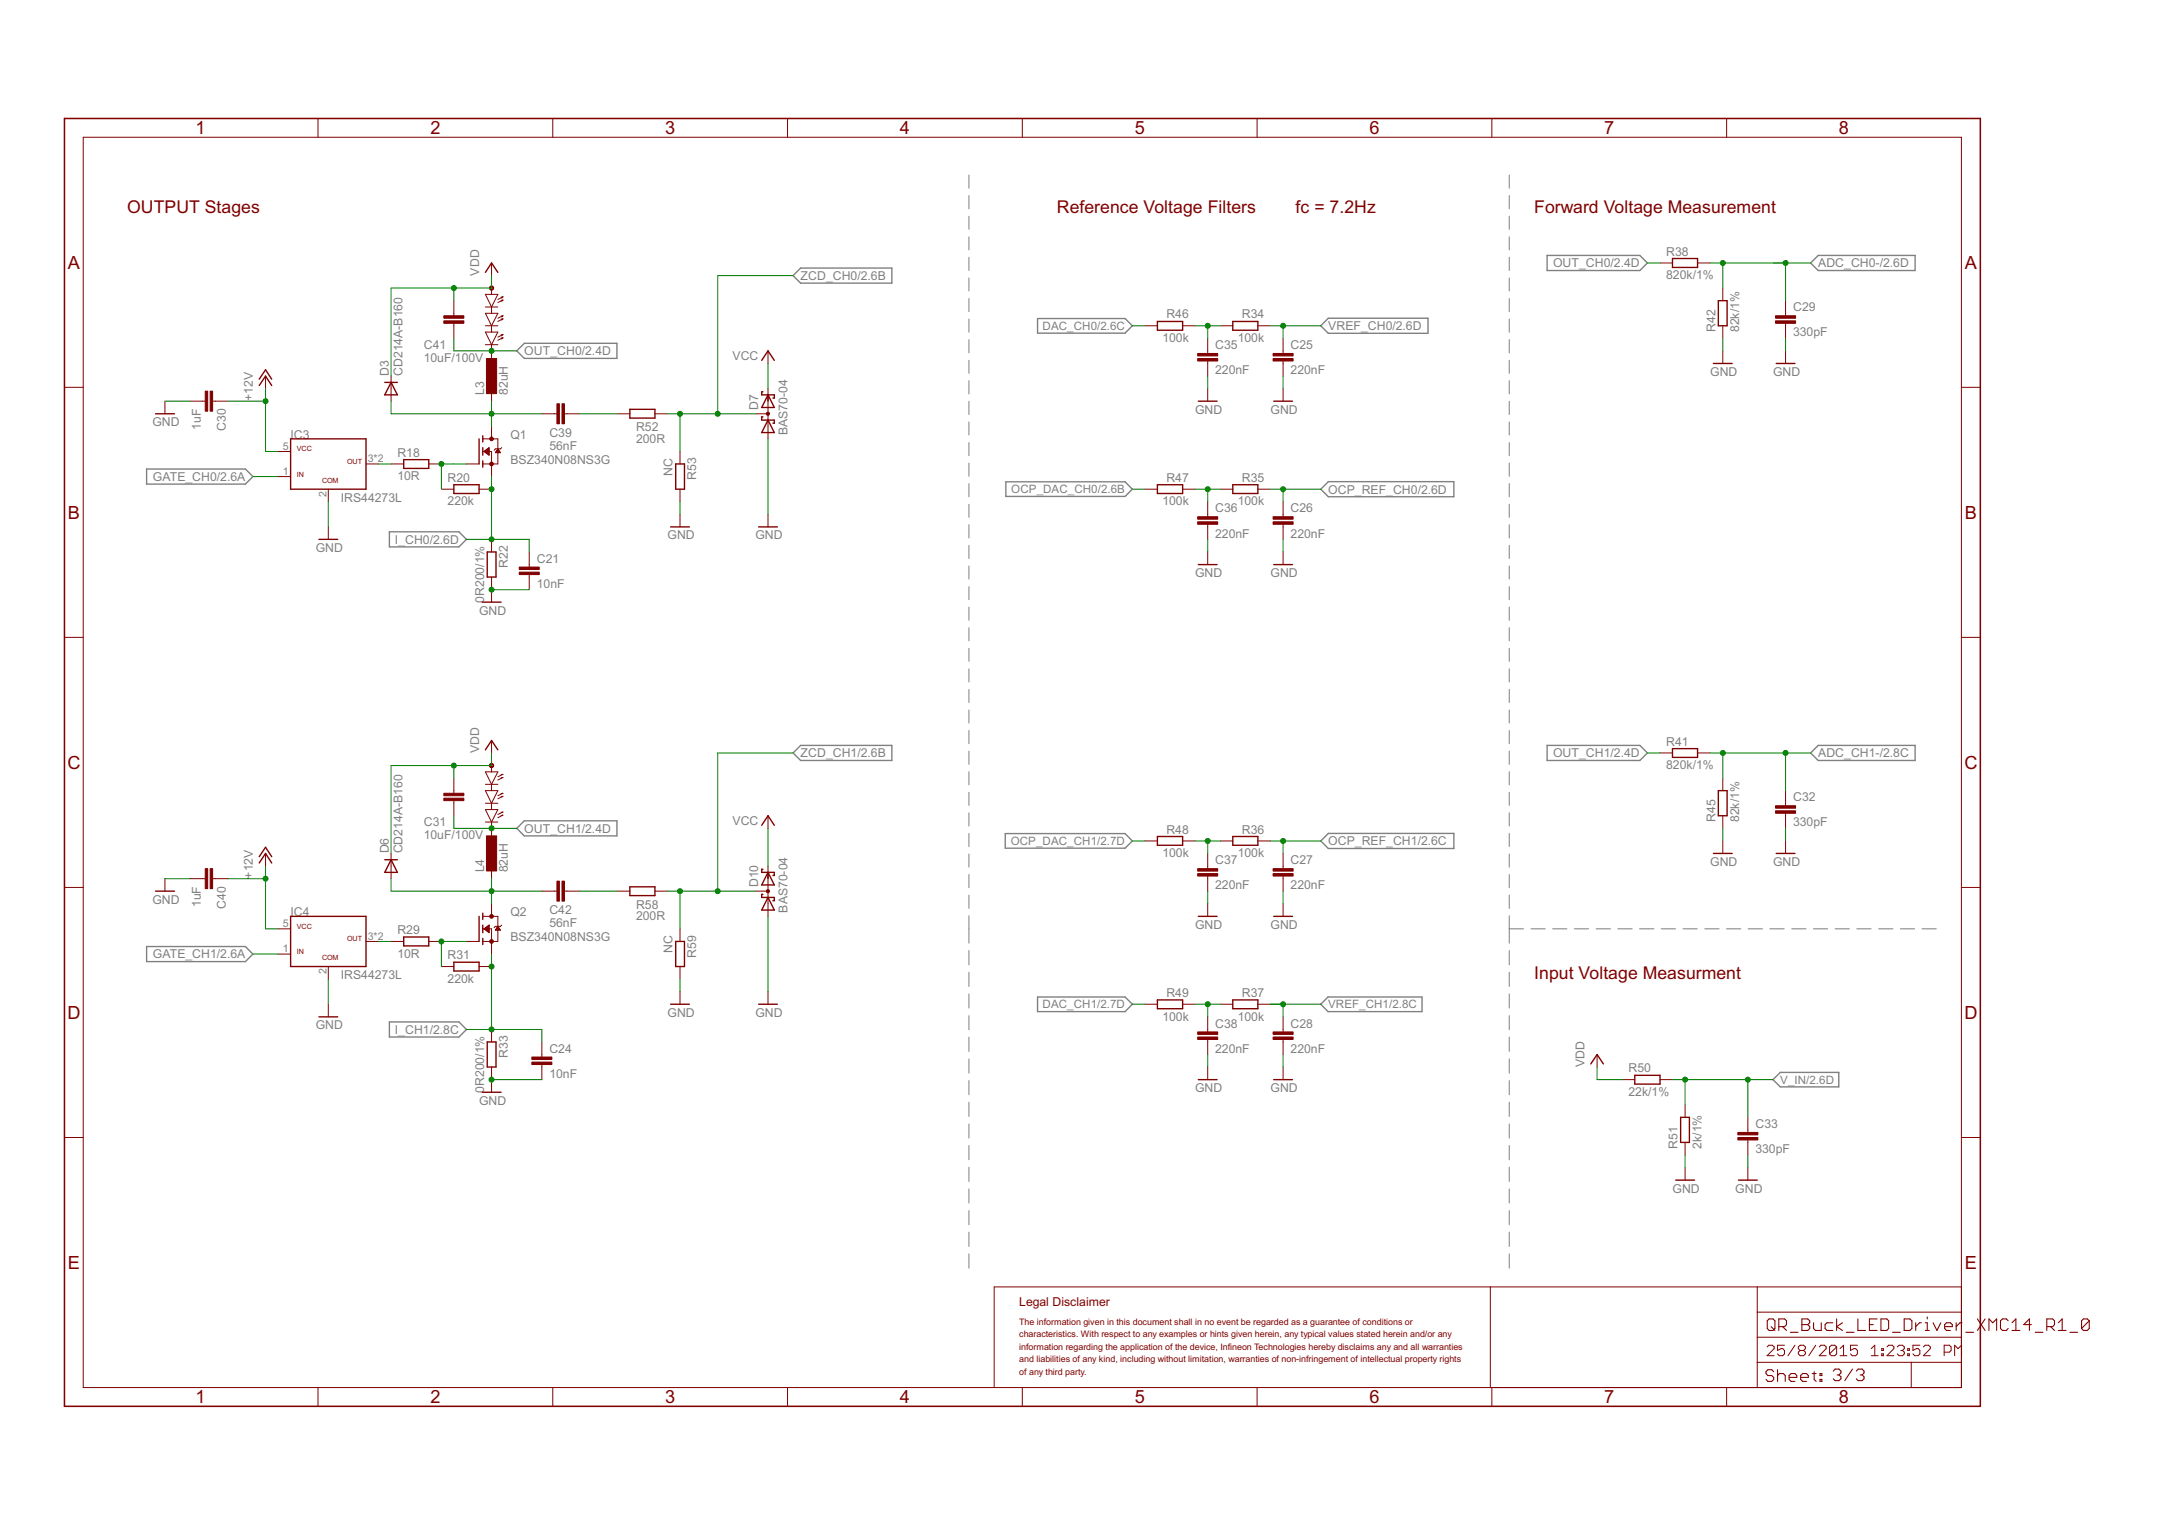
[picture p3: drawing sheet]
<svg xmlns="http://www.w3.org/2000/svg" width="297mm" height="210mm" viewBox="0 0 297 210" stroke-linecap="round" stroke-linejoin="round" font-family="sans-serif">
<g fill="none" stroke="#808080" stroke-width=".14">
<path d="M133.3 24.1v1.8M133.3 26.9v1.8M133.3 29.7v1.8M133.3 32.6v1.8M133.3 35.4v1.8M133.3 38.2v1.8M207.6 24.1v1.8M207.6 26.9v1.8M207.6 29.7v1.8M207.6 32.6v1.8M207.6 35.4v1.8M207.6 38.2v1.8"/>
<path d="M133.3 41.1v1.8M133.3 43.9v1.8M133.3 46.7v1.8M133.3 49.6v1.8M133.3 52.4v1.8M133.3 55.2v1.8M133.3 58v1.8M207.6 41.1v1.8M207.6 43.9v1.8M207.6 46.7v1.8M207.6 49.6v1.8M207.6 52.4v1.8"/>
<path d="M207.6 55.2v1.8M207.6 58v1.8M133.3 60.9v1.8M133.3 63.7v1.8M133.3 66.5v1.8M133.3 69.4v1.8M133.3 72.2v1.8M133.3 75v1.8M133.3 77.9v1.8M207.6 60.9v1.8M207.6 63.7v1.8M207.6 66.5v1.8"/>
<path d="M207.6 69.4v1.8M207.6 72.2v1.8M207.6 75v1.8M207.6 77.9v1.8M133.3 80.7v1.8M133.3 83.5v1.8M133.3 86.3v1.8M133.3 89.2v1.8M133.3 92v1.8M133.3 94.8v1.8M133.3 97.7v1.8M207.6 80.7v1.8"/>
<path d="M207.6 83.5v1.8M207.6 86.3v1.8M207.6 89.2v1.8M207.6 92v1.8M207.6 94.8v1.8M207.6 97.7v1.8M133.3 100.5v1.8M133.3 103.3v1.8M133.3 106.2v1.7M133.3 109v1.8M133.3 111.8v1.8M133.3 114.6v1.9"/>
<path d="M133.3 117.5v1.8M207.6 100.5v1.8M207.6 103.3v1.8M207.6 106.2v1.7M207.6 109v1.8M207.6 111.8v1.8M207.6 114.6v1.9M207.6 117.5v1.8M133.3 120.3v1.8M133.3 123.1v1.8M133.3 126v3.7M133.3 130.7v2"/>
<path d="M133.3 133.7v2M133.3 136.7v2M133.3 139.7v1.9M207.6 127.8h2M207.6 120.3v1.8M207.6 123.1v1.8M207.6 126v3.7M207.6 130.7v2M207.6 133.7v2M207.6 136.7v2M207.6 139.7v1.9M210.6 127.8h2"/>
<path d="M213.6 127.8h2M216.6 127.8h2M219.6 127.8h2M222.6 127.8h2M225.6 127.8h1.9M228.6 127.8h1.9M231.5 127.8h2M234.5 127.8h2M237.5 127.8h2M240.5 127.8h2M243.5 127.8h2M246.5 127.8h2"/>
<path d="M249.5 127.8h2M252.5 127.8h1.9M255.5 127.8h1.9M258.5 127.8h1.9M261.5 127.8h1.9M264.4 127.8h2M133.3 142.7v1.9M133.3 145.6v2M133.3 148.6v2M133.3 151.6v2M133.3 154.6v1.9M133.3 157.6v1.9"/>
<path d="M207.6 142.7v1.9M207.6 145.6v2M207.6 148.6v2M207.6 151.6v2M207.6 154.6v1.9M207.6 157.6v1.9M133.3 160.5v2M133.3 163.5v2M133.3 166.5v2M133.3 169.5v1.9M133.3 172.5v1.9M207.6 160.5v2"/>
<path d="M207.6 163.5v2M207.6 166.5v2M207.6 169.5v1.9M207.6 172.5v1.9"/>
</g>
<g fill="none" stroke="#808080" stroke-width=".19">
<path d="M109.1 37.9l1.1-1h12.5v2h-12.5zM212.9 35.1h12.7l1.1 1.1-1.1 1h-12.7zM249.1 36.2l1-1.1h13.4v2.1h-13.4zM71.1 48.3l1-1.1h12.8v2.1h-12.8zM142.7 43.8h12.1l1 1-1 1h-12.1zM181.7 44.8l1.1-1h13.7v2h-13.7zM20.2 64.5h13.6l1 1.1-1 1h-13.6zM53.6 73.2h9.5l1.1 1-1.1 1h-9.5zM138.4 66.3h16.4l1 1-1 1h-16.4zM182.8 66.3h17.2v2h-17.2l-1.1-1zM71.1 113.9l1-1h12.8v2.1h-12.8zM109.1 103.6l1.1-1.1h12.5v2.1h-12.5z"/>
<path d="M138.3 114.7h16.5l1 1-1 1h-16.5zM181.7 115.7l1.1-1.1h17.2v2.1h-17.2zM212.9 102.5h12.7l1.1 1.1-1.1 1h-12.7zM249.1 103.6l1-1.1h13.4v2.1h-13.4zM20.2 130.2h13.6l1 1-1 1.1h-13.6zM142.7 137.1h12.1l1 1-1 1h-12.1zM181.7 138.1l1-1h12.9v2h-12.9zM53.6 140.6h9.5l1.1 1-1.1 1h-9.5zM243.9 148.5l1-1h8.1v2h-8.1z"/>
</g>
<g fill="none" stroke="#800000" stroke-width=".14">
<path d="M11.5 18.9h258.4v172h-258.4zM43.8 16.3v2.6M76.1 16.3v2.6M108.4 16.3v2.6M140.7 16.3v2.6M173 16.3v2.6M205.3 16.3v2.6M237.6 16.3v2.6M67.6 36.2v1.7M67.6 39.6v.9M228.4 36.2h1.7M233.6 36.2h1.7"/>
<path d="M237 39.6v1.8M8.9 53.3h2.6M22.7 55.2v1.7M26.2 55.2h2M29.3 55.2h2M36.5 51.7v1.7M53.8 51.7v3.5M62.4 41.4v2M62.4 44.5v2M66.8 42.2h1.7M66.8 40.5h1.7l-.9 1.7zM66.8 44.8h1.7"/>
<path d="M66.8 43.1h1.7l-.9 1.7zM66.8 47.4h1.7M66.8 45.7h1.7l-.9 1.7zM67.6 42.2v.9M67.6 44.8v.9M67.6 47.4v2.6M67.6 53.4v1.8M67.6 58.6v1.8M69.2 40.8l-.7 .4M69.2 40.8l-.3 .1M69.2 40.8l-.2 .2M69.2 41.3l-.7 .3"/>
<path d="M69.2 41.3h-.3M69.2 41.3l-.2 .1M69.2 43.4l-.7 .4M69.2 43.4l-.3 .1M69.2 43.4l-.2 .2M69.2 43.9l-.7 .3M69.2 43.9h-.3M69.2 43.9l-.2 .1M69.2 46l-.7 .4M69.2 46l-.3 .1M69.2 46l-.2 .2M69.2 46.5l-.7 .3"/>
<path d="M69.2 46.5h-.3M69.2 46.5l-.2 .1M74.5 56.9h2.1M77.7 56.9h2M84.9 56.9h1.8M90.1 56.9h1.7M103.9 56.9h1.8M105.7 48.3v1.7M105.7 53.4v7M157.5 44.8h1.7M162.7 44.8h1.7M166.2 46.5v2.1"/>
<path d="M166.2 49.7v2M166.2 53.4v1.8M167.9 44.8h1.7M173.1 44.8h1.7M176.5 46.5v2.1M176.5 49.7v2M176.5 53.4v1.8M237 44.8v1.7M237 48.3v1.7M245.7 41.4v2M245.7 44.5v2M245.7 48.3v1.7"/>
<path d="M269.9 53.3h2.6M38.2 65.6h1.8M38.2 62.1h1.8M45.2 67.3v1.7M45.2 72.5v1.7M50.4 63.8h1.7M53.8 63.8h1.7M59 63.8h1.7M60.7 67.3h1.7M64.2 63.8h1.7M65.9 67.3h1.7M66.4 62.1h1.2v3.5"/>
<path d="M66.4 60.4h2.1v3.4h-2.1M66.6 62.1l.7-.5v1zM66.6 62.1h.7M66.7 62.1h.6M66.7 62h.6M66.8 62.2h.5M66.8 61.9h.5M66.8 62.3h.5M66.9 61.8h.4M67 62.4h.3M67 61.8h.3M67.1 61.7h.2"/>
<path d="M67.1 62.5h.2M67.2 61.6h.1M67.2 62.6h.1M67.6 74.2v1.7M67.6 79.4v3.4M68.2 62.2h.6M68.2 62.1h.5M68.3 62.1h.4M68.3 62h.4M68.4 61.9h.2M68.4 61.8h.2M68.5 61.8h.1"/>
<path d="M68.5 61.7l.4 .6h-.7zM69 61.6l-.1 .1h-.7l-.2 .2M72.8 75.9v2.1M72.8 79v2.1M93.6 62.1v1.7M93.6 67.3v1.7M93.6 70.7v1.8M105.7 70.7v1.8M157.5 67.3h1.7M162.7 67.3h1.7M166.2 69v2.1M166.2 72.1v2.1"/>
<path d="M166.2 75.9v1.8M167.9 67.3h1.7M173.1 67.3h1.7M176.5 69v2.1M176.5 72.1v2.1M176.5 75.9v1.8M8.9 87.7h2.6M269.9 87.7h2.6M36.5 117.4v1.7M53.8 117.4v3.5M62.4 107v2.1M62.4 110.2v2"/>
<path d="M66.8 107.9h1.7M66.8 106.2h1.7l-.9 1.7zM66.8 110.5h1.7M66.8 108.8h1.7l-.9 1.7zM66.8 113.1h1.7M66.8 111.4h1.7l-.9 1.7zM67.6 101.9v1.7M67.6 105.3v.9M67.6 107.9v.9M67.6 110.5v.9M67.6 113.1v2.6M67.6 119.1v1.8"/>
<path d="M68.9 106.6l.3-.1-.7 .3M68.9 107l.3-.1-.7 .4M68.9 109.2l.3-.1-.7 .4M68.9 109.6l.3-.1-.7 .4M68.9 111.7h.3l-.7 .3M68.9 112.2l.3-.1-.7 .4M105.7 112.2v1.7M105.7 119.1v6.9M157.5 115.7h1.7M162.7 115.7h1.7M166.2 117.4v2.1M167.9 115.7h1.7"/>
<path d="M173.1 115.7h1.7M176.5 117.4v2.1M228.4 103.6h1.7M233.6 103.6h1.7M237 107v1.8M237 112.2v1.7M237 115.7v1.7M245.7 108.8v2M245.7 111.9v2M245.7 115.7v1.7M8.9 122.1h2.6M22.7 120.9v1.7"/>
<path d="M26.2 120.9h2M29.3 120.9h2M38.2 131.2h1.8M38.2 127.8h1.8M45.2 132.9v1.8M45.2 138.1v1.8M50.4 129.5h1.7M53.8 129.5h1.7M59 129.5h1.7M60.7 132.9h1.7M64.2 129.5h1.7M65.9 132.9h1.7"/>
<path d="M66.4 127.8h1.2v3.4M66.4 126h2.1v3.5h-2.1M66.6 127.8l.7-.5v1zM66.7 127.8h.6M66.7 127.7h.6M66.8 127.9h.5M66.8 127.6h.5M66.9 128h.4M66.9 127.5h.4M67 128h.3M67 127.5h.3M67.1 128.1h.2"/>
<path d="M67.1 127.4h.2M67.2 128.2h.1M67.2 127.3h.1M67.3 127.3h.1M67.6 124.3v1.7M68.2 127.9h.6M68.2 127.8h.6M68.3 127.8h.4M68.3 127.7h.4M68.4 127.6h.2M68.4 127.5h.2M68.5 127.5h.1"/>
<path d="M68.5 127.4l.4 .6h-.7zM69 127.3l-.1 .1h-.7l-.2 .2M74.5 122.6h2.1M77.7 122.6h2M84.9 122.6h1.8M90.1 122.6h1.7M93.6 127.8v1.7M93.6 132.9v1.8M93.6 136.4v1.7M103.9 122.6h1.8M105.7 136.4v1.7M157.5 138.1h1.7"/>
<path d="M162.7 138.1h1.7M166.2 120.5v2.1M166.2 124.3v1.7M166.2 139.9v2M167.9 138.1h1.7M173.1 138.1h1.7M176.5 120.5v2.1M176.5 124.3v1.7M176.5 139.9v2M269.9 122.1h2.6M8.9 156.5h2.6M67.6 141.6v1.7"/>
<path d="M67.6 146.8v3.4M74.5 143.3v2.1M74.5 146.4v2.1M166.2 143v2.1M166.2 146.8v1.7M176.5 143v2.1M176.5 146.8v1.7M219.7 145.1v1.7M223.2 148.5h1.7M228.4 148.5h1.7M231.8 152v1.7M231.8 157.1v1.8"/>
<path d="M240.5 153.7v2.1M240.5 156.8v2.1M269.9 156.5h2.6M205 177v13.9M231.8 160.6v1.7M240.5 160.6v1.7M241.8 177v13.9M269.9 177h-133.1v13.9M43.8 190.9v2.5M76.1 190.9v2.5M108.4 190.9v2.5M140.7 190.9v2.5"/>
<path d="M173 190.9v2.5M205.3 190.9v2.5M237.6 190.9v2.5M241.8 187.4h28.1M241.8 183.9h28.1M241.8 180.5h28.1M243.1 185.3l.3-.3h.4l.3 .3v.2l-1 1h1M245.5 185h-.9v.8l.4-.3h.3l.2 .3v.4l-.2 .3h-.5l-.2-.3M247 185l-1 1.5M247.7 185.8l-.3 .2v.2l.3 .3h.4l.3-.3v-.2l-.3-.2M247.7 185.8l-.3-.3v-.2l.3-.3h.4l.3 .3v.2l-.3 .3M247.7 185.8h.4"/>
<path d="M249.8 185l-.9 1.5M250.3 185.3l.2-.3h.5l.2 .3v.2l-.9 1h.9M252.7 185.3v.9l-.3 .3h-.4l-.3-.3M252.7 185.3l-.3-.3h-.4l-.3 .3v.9M252.7 185.3l-1 .9M253.2 186.5h.9M253.2 185.5l.4-.5v1.5M255.5 185h-.9v.8l.5-.3h.2l.2 .3v.4l-.2 .3h-.5l-.2-.3M257.5 186.5h.9M257.5 185.5l.4-.5v1.5M258.9 186.2h.2v.3h-.2zM258.9 185.5h.2v.3h-.2z"/>
<path d="M259.6 185.3l.2-.3h.5l.3 .3v.2l-1 1h1M261 185.3l.3-.3h.4l.3 .3v.2l-.3 .3M261.5 185.8h.2M261.7 185.8l.3 .2v.2l-.3 .3h-.4l-.3-.3M262.5 186.2h.2v.3h-.2zM262.5 185.5h.2v.3h-.2zM263 187.4v3.5M264.1 185h-.9v.8l.5-.3h.2l.2 .3v.4l-.2 .3h-.5l-.2-.3M264.6 185.3l.3-.3h.4l.3 .3v.2l-1 1h1M267.5 186h.7l.2-.2v-.5l-.2-.3h-.7v1.5M269.9 185l-.5 .5-.5-.5v1.5"/>
</g>
<g fill="#800000" stroke="#800000" stroke-width=".14">
<path d="M67.4 39.5a.3 .3 0 0 1 .5-.1 .3 .3 0 0 1-.2 .5 .3 .3 0 0 1-.4-.3l.2-.1a.19 .19 0 0 1 .3 .1 .19 .19 0 0 1-.1 .2 .19 .19 0 0 1-.3-.2h-.1z" fill-rule="evenodd"/>
<path d="M67.5 48a.29 .29 0 0 1 .4 .2 .29 .29 0 0 1-.2 .4 .29 .29 0 0 1-.4-.3h.1a.19 .19 0 0 1 .3-.2 .19 .19 0 0 1 0 .3l-.1 .1-.3-.2z" fill-rule="evenodd"/>
<path d="M67.4 105.2a.3 .3 0 0 1 .5-.1 .3 .3 0 0 1-.2 .5 .3 .3 0 0 1-.4-.3h.1a.19 .19 0 0 1 .3-.2 .19 .19 0 0 1 .1 .3 .19 .19 0 0 1-.3 .1l-.2-.2z" fill-rule="evenodd"/>
<path d="M67.4 113.8a.3 .3 0 0 1 .5 0 .3 .3 0 0 1-.2 .4 .3 .3 0 0 1-.4-.3l.2-.1a.19 .19 0 0 1 .3 .1 .19 .19 0 0 1-.1 .2 .19 .19 0 0 1-.3-.2h-.1z" fill-rule="evenodd"/>
<path d="M105.5 56.7h.3v.4h-.3z" fill-rule="evenodd"/>
<path d="M105.5 122.4h.3v.3h-.3z" fill-rule="evenodd"/>
<circle cx="67.6" cy="63.8" r=".25"/>
<circle cx="67.6" cy="60.4" r=".25"/>
<circle cx="67.6" cy="129.5" r=".25"/>
<circle cx="67.6" cy="126" r=".25"/>
</g>
<g fill="none" stroke="#800000" stroke-width=".15">
<path d="M243.4 181.4h.5l.3 .3v1l-.3 .3h-.5l-.3-.3v-1zM243.7 182.5l.5 .5M244 188.7l-.2-.3h-.6l-.2 .3v.2l.2 .3h.6l.2 .3v.2l-.2 .3h-.6l-.2-.3M244.6 188.4v1.6M244.6 189.2l.2-.3h.6l.2 .3v.8M244.7 182.5h.8l.3-.3v-.5l-.3-.3h-.8v1.6M245.3 182.5l.5 .5M246.1 189.5h1.1v-.3l-.2-.3h-.6l-.3 .3v.5l.3 .3h.6M246.3 183.3h1.1M247.7 189.5h1.1v-.3l-.3-.3h-.5l-.3 .3v.5l.3 .3h.5M247.9 181.4h.8l.3 .3v.2l-.3 .3 .3 .3v.2l-.3 .3h-.8zM247.9 182.2h.8"/>
<path d="M249.3 188.9h.6M249.5 181.9v.8l.3 .3h.8v-1.1M249.6 188.7v1l.3 .3M250.4 188.9h.3v.3h-.3zM250.4 189.7h.3v.3h-.3zM252.2 181.9h-.8l-.3 .3v.5l.3 .3h.8M252.2 188.6l.3-.3h.5l.3 .3v.2l-.3 .3M252.7 181.4v1.6M252.8 189.1h.2M253 189.1l.3 .3v.3l-.3 .2h-.5l-.3-.2M253.5 181.9l-.8 .6 .8 .5M254 183.3h1.1"/>
<path d="M254.9 188.3l-1.1 1.6M255.4 188.6l.3-.3h.5l.3 .3v.2l-.3 .3M255.6 181.4v1.6h1.1M255.9 189.1h.3M256.2 189.1l.3 .3v.3l-.3 .2h-.5l-.3-.2M257.2 182.2h.5M258.3 181.4h-1.1v1.6h1.1M258.8 181.4h.8l.2 .3v1l-.2 .3h-.8zM260.4 183.3h1.1M262 181.4h.8l.2 .3v1l-.2 .3h-.8zM263.6 181.9v1.1M264.4 181.9h-.3l-.5 .6"/>
<path d="M264.9 183h.5M264.9 181.9h.3v1.1M265.2 181.1v.3M266 181.9l.5 1.1 .5-1.1M267.5 182.5h1.1v-.3l-.3-.3h-.5l-.3 .3v.5l.3 .3h.5M269.1 181.9v1.1M269.9 181.9h-.2l-.6 .6M270.5 183.3h1M272.1 181.4l1 1.6M273.1 181.4l-1 1.6M273.6 183v-1.6l.6 .5 .5-.5v1.6M276.3 181.7l-.3-.3h-.5l-.3 .3v1l.3 .3h.5l.3-.3"/>
<path d="M276.8 183h1.1M276.8 181.9l.5-.5v1.6M279.5 182.2h-1.1l.8-.8v1.6M280 183.3h1.1M281.6 182.5h.8l.3-.3v-.5l-.3-.3h-.8v1.6M282.1 182.5l.6 .5M283.2 183h1M283.2 181.9l.5-.5v1.6M284.8 183.3h1M287.4 181.7l-.2-.3h-.6l-.2 .3v1M287.4 181.7v1l-.2 .3h-.6l-.2-.3M287.4 181.7l-1 1"/>
</g>
<path d="M8.9 16.3h263.6v177.1h-263.6z" fill="none" stroke="#800000" stroke-width=".21"/>
<g fill="none" stroke="#800000" stroke-width=".19">
<path d="M66.8 37.5l.8-1.3 .9 1.3M230.1 35.6h3.5v1.2h-3.5zM21.4 56.9h2.6M35.7 53l.8-1.3 .9 1.3M35.7 52.2l.8-1.3 .9 1.3M52.9 52.6h1.8M53.8 52.6l.9 1.7h-1.8zM66.4 59.9v.9M86.7 56.3h3.4v1.2h-3.4zM104.8 49.6l.9-1.3 .8 1.3M105 53.9h-.2v.4h1.7v.5h-.2M105 57.3h-.2v.5h1.7v.4h-.2"/>
<path d="M105.7 57.8l.8 1.7h-1.7zM105.7 54.3l.8 1.7h-1.7zM159.2 44.2h3.5v1.2h-3.5zM164.9 55.2h2.5M169.6 44.2h3.5v1.2h-3.5zM175.2 55.2h2.6M235.7 50h2.6M236.4 41.4h1.2v3.4h-1.2zM244.4 50h2.6M40 60.4h10.4v6.9h-10.4zM43.9 74.2h2.6M55.5 63.2h3.5v1.2h-3.5z"/>
<path d="M62.4 66.7h3.5v1.2h-3.5zM65.9 60.4v3.4M66.4 61.6v1M66.4 63.4v.9M67 75.9h1.2v3.5h-1.2zM92.3 72.5h2.5M93 63.8h1.2v3.5h-1.2zM104.4 72.5h2.6M159.2 66.7h3.5v1.2h-3.5zM164.9 77.7h2.5M169.6 66.7h3.5v1.2h-3.5zM175.2 77.7h2.6"/>
<path d="M66.3 82.8h2.6M35.7 118.7l.8-1.3 .9 1.3M35.7 117.8l.8-1.3 .9 1.3M52.9 118.3h1.8M53.8 118.3l.9 1.7h-1.8zM66.8 103.1l.8-1.2 .9 1.2M104.8 113.5l.9-1.3 .8 1.3M105 119.6h-.2v.4h1.7v.4h-.2M105.7 120l.8 1.7h-1.7zM159.2 115.1h3.5v1.2h-3.5zM169.6 115.1h3.5v1.2h-3.5zM230.1 103h3.5v1.2h-3.5z"/>
<path d="M235.7 117.4h2.6M236.4 108.8h1.2v3.4h-1.2zM244.4 117.4h2.6M21.4 122.6h2.6M40 126h10.4v6.9h-10.4zM43.9 139.9h2.6M55.5 128.9h3.5v1.2h-3.5zM62.4 132.4h3.5v1.2h-3.5zM65.9 126v3.5M66.4 125.6v.9M66.4 127.3v1M66.4 129.1v.8"/>
<path d="M86.7 122h3.4v1.2h-3.4zM92.3 138.1h2.5M93 129.5h1.2v3.4h-1.2zM104.4 138.1h2.6M105 123h-.2v.4h1.7v.5h-.2M105.7 123.4l.8 1.8h-1.7zM159.2 137.5h3.5v1.2h-3.5zM164.9 126h2.5M169.6 137.5h3.5v1.2h-3.5zM175.2 126h2.6M66.3 150.2h2.6M67 143.3h1.2v3.5h-1.2z"/>
<path d="M164.9 148.5h2.5M175.2 148.5h2.6M218.9 146.3l.8-1.2 .9 1.2M224.9 147.9h3.5v1.2h-3.5zM231.2 153.7h1.2v3.4h-1.2zM230.5 162.3h2.6M239.2 162.3h2.6"/>
</g>
<g fill="#800000" stroke="#800000" stroke-width=".14">
<path d="M71.4 78.7h2.8v.3h-2.8z"/>
<path d="M71.4 78h2.8v.3h-2.8z"/>
<path d="M175.2 71.8h2.7v.3h-2.7z"/>
<path d="M175.2 71.1h2.7v.3h-2.7z"/>
<path d="M175.2 120.2h2.7v.3h-2.7z"/>
<path d="M175.2 119.5h2.7v.3h-2.7z"/>
<path d="M175.2 49.3h2.7v.4h-2.7z"/>
<path d="M175.2 48.6h2.7v.4h-2.7z"/>
<path d="M175.2 142.6h2.7v.4h-2.7z"/>
<path d="M175.2 141.9h2.7v.4h-2.7z"/>
<path d="M73.2 146.1h2.7v.3h-2.7z"/>
<path d="M73.2 145.4h2.7v.3h-2.7z"/>
<path d="M244.3 44.1h2.7v.4h-2.7z"/>
<path d="M244.3 43.4h2.7v.4h-2.7z"/>
<path d="M244.3 111.5h2.7v.4h-2.7z"/>
<path d="M244.3 110.8h2.7v.4h-2.7z"/>
<path d="M239.1 156.5h2.8v.3h-2.8z"/>
<path d="M239.1 155.8h2.8v.3h-2.8z"/>
<path d="M164.8 49.3h2.7v.4h-2.7z"/>
<path d="M164.8 48.6h2.7v.4h-2.7z"/>
<path d="M164.8 71.8h2.7v.3h-2.7z"/>
<path d="M164.8 71.1h2.7v.3h-2.7z"/>
<path d="M164.8 120.2h2.7v.3h-2.7z"/>
<path d="M164.8 119.5h2.7v.3h-2.7z"/>
<path d="M164.8 142.6h2.7v.4h-2.7z"/>
<path d="M164.8 141.9h2.7v.4h-2.7z"/>
<path d="M77.3 55.5h.4v2.8h-.4z"/>
<path d="M76.6 55.5h.4v2.8h-.4z"/>
<path d="M77.3 121.2h.4v2.8h-.4z"/>
<path d="M76.6 121.2h.4v2.8h-.4z"/>
<path d="M28.2 53.8h.4v2.8h-.4z"/>
<path d="M28.9 53.8h.4v2.8h-.4z"/>
<path d="M28.2 119.5h.4v2.7h-.4z"/>
<path d="M28.9 119.5h.4v2.7h-.4z"/>
<path d="M66.9 49.3h1.4v4.8h-1.4z"/>
<path d="M66.9 115h1.4v4.8h-1.4z"/>
<path d="M61.1 109.1h2.7v.4h-2.7z"/>
<path d="M61.1 109.8h2.7v.3h-2.7z"/>
<path d="M61.1 43.4h2.7v.4h-2.7z"/>
<path d="M61.1 44.1h2.7v.4h-2.7z"/>
</g>
<g fill="none" stroke="#008000" stroke-width=".14">
<path d="M62.4 39.6v1.8M67.6 37.9v1.7h-13.8v12.1M109.1 37.9h-10.4v19M226.7 36.2h1.7M235.3 36.2h13.8M237 36.2v3.4M245.7 36.2v5.2M22.7 55.2h3.5M31.3 55.2h5.2M36.5 53.4v8.7h1.7M53.8 55.2v1.7h20.7M62.4 46.5v1.8h8.7"/>
<path d="M67.6 55.2v3.4M79.7 56.9h5.2M91.8 56.9h12.1M93.6 56.9v5.2M105.7 50v3.4M155.8 44.8h1.7M164.4 44.8h3.5M166.2 44.8v1.7M166.2 51.7v1.7M174.8 44.8h6.9M176.5 44.8v1.7M176.5 51.7v1.7"/>
<path d="M237 46.5v1.8M245.7 46.5v1.8M34.8 65.6h3.4M45.2 69v3.5M52.1 63.8h1.7M64.2 74.2h8.6v1.7M64.2 63.8h-3.5v3.5M67.6 65.6v8.6M93.6 69v1.7M105.7 60.4v10.3M155.8 67.3h1.7M164.4 67.3h3.5"/>
<path d="M166.2 67.3v1.7M166.2 74.2v1.7M174.8 67.3h6.9M176.5 67.3v1.7M176.5 74.2v1.7M67.6 81.1h5.2M36.5 119.1v8.7h1.7M62.4 105.3v1.7M62.4 112.2v1.7h8.7M67.6 103.6v1.7h-13.8v12.1M105.7 113.9v5.2M109.1 103.6h-10.4v19"/>
<path d="M155.8 115.7h1.7M164.4 115.7h3.5M166.2 115.7v1.7M174.8 115.7h6.9M176.5 115.7v1.7M226.7 103.6h1.7M235.3 103.6h13.8M237 103.6v3.4M237 113.9v1.8M245.7 103.6v5.2M245.7 113.9v1.8M22.7 120.9h3.5"/>
<path d="M31.3 120.9h5.2M34.8 131.2h3.4M45.2 134.7v3.4M52.1 129.5h1.7M53.8 120.9v1.7h20.7M64.2 129.5h-3.5v3.4M67.6 120.9v3.4M67.6 131.2v10.4M79.7 122.6h5.2M91.8 122.6h12.1M93.6 122.6v5.2M93.6 134.7v1.7"/>
<path d="M105.7 126v10.4M155.8 138.1h1.7M164.4 138.1h3.5M166.2 122.6v1.7M166.2 138.1v1.8M174.8 138.1h6.9M176.5 122.6v1.7M176.5 138.1v1.8M64.2 141.6h10.3v1.7M67.6 148.5h6.9M166.2 145.1v1.7M176.5 145.1v1.7"/>
<path d="M219.7 146.8v1.7h3.5M230.1 148.5h13.8M231.8 148.5v3.5M231.8 158.9v1.7M240.5 148.5v5.2M240.5 158.9v1.7"/>
</g>
<g fill="#008000" stroke="#008000" stroke-width=".14">
<circle cx="62.4" cy="39.6" r=".34"/>
<circle cx="62.4" cy="105.3" r=".34"/>
<circle cx="67.6" cy="56.9" r=".34"/>
<circle cx="67.6" cy="81.1" r=".34"/>
<circle cx="67.6" cy="148.5" r=".34"/>
<circle cx="67.6" cy="48.3" r=".34"/>
<circle cx="67.6" cy="74.2" r=".34"/>
<circle cx="67.6" cy="67.3" r=".34"/>
<circle cx="60.7" cy="63.8" r=".34"/>
<circle cx="176.5" cy="67.3" r=".34"/>
<circle cx="176.5" cy="44.8" r=".34"/>
<circle cx="176.5" cy="138.1" r=".34"/>
<circle cx="67.6" cy="122.6" r=".34"/>
<circle cx="60.7" cy="129.5" r=".34"/>
<circle cx="67.6" cy="141.6" r=".34"/>
<circle cx="67.6" cy="132.9" r=".34"/>
<circle cx="67.6" cy="113.9" r=".34"/>
<circle cx="245.7" cy="103.6" r=".34"/>
<circle cx="237" cy="103.6" r=".34"/>
<circle cx="245.7" cy="36.2" r=".34"/>
<circle cx="237" cy="36.2" r=".34"/>
<circle cx="231.8" cy="148.5" r=".34"/>
<circle cx="240.5" cy="148.5" r=".34"/>
<circle cx="166.2" cy="44.8" r=".34"/>
<circle cx="166.2" cy="67.3" r=".34"/>
<circle cx="166.2" cy="115.7" r=".34"/>
<circle cx="166.2" cy="138.1" r=".34"/>
<circle cx="93.6" cy="56.9" r=".34"/>
<circle cx="98.7" cy="56.9" r=".34"/>
<circle cx="93.6" cy="122.6" r=".34"/>
<circle cx="98.7" cy="122.6" r=".34"/>
<circle cx="176.5" cy="115.7" r=".34"/>
<circle cx="36.5" cy="55.2" r=".34"/>
<circle cx="36.5" cy="120.9" r=".34"/>
</g>
<g font-size="2.8" fill="#800000">
<text x="26.9" y="18.5">1</text>
<text x="59.2" y="18.5">2</text>
<text x="91.5" y="18.5">3</text>
<text x="123.8" y="18.5">4</text>
<text x="156.1" y="18.5">5</text>
<text x="188.4" y="18.5">6</text>
<text x="220.7" y="18.5">7</text>
<text x="253" y="18.5">8</text>
<text x="9.3" y="37">A</text>
<text x="270.3" y="37">A</text>
<text x="9.3" y="71.4">B</text>
<text x="270.3" y="71.4">B</text>
<text x="9.3" y="105.8">C</text>
<text x="270.3" y="105.8">C</text>
<text x="9.3" y="140.2">D</text>
<text x="270.3" y="140.2">D</text>
<text x="9.3" y="174.5">E</text>
<text x="270.3" y="174.5">E</text>
<text x="26.9" y="193">1</text>
<text x="59.2" y="193">2</text>
<text x="91.5" y="193">3</text>
<text x="123.8" y="193">4</text>
<text x="156.1" y="193">5</text>
<text x="188.4" y="193">6</text>
<text x="220.7" y="193">7</text>
<text x="253" y="193">8</text>
</g>
<g font-size="2.7" fill="#800000">
<text x="17.5" y="29.3">OUTPUT Stages</text>
<text x="145.4" y="29.3">Reference Voltage Filters</text>
<text x="178.3" y="29.3">fc = 7.2Hz</text>
<text x="211.1" y="29.3">Forward Voltage Measurement</text>
<text x="211.1" y="134.7">Input Voltage Measurment</text>
</g>
<g font-size="1.9" fill="#808080">
<text x="229.2" y="35.2">R38</text>
<text x="65.9" y="37.9" transform="rotate(-90 65.9 37.9)">VDD</text>
<text x="110.2" y="38.5">ZCD_CH0/2.6B</text>
<text x="213.7" y="36.8">OUT_CH0/2.4D</text>
<text x="229.2" y="38.4">820k/1%</text>
<text x="250.2" y="36.8">ADC_CH0-/2.6D</text>
<text x="159.9" y="47.1">100k</text>
<text x="160.5" y="43.8">R46</text>
<text x="170.3" y="47.1">100k</text>
<text x="170.8" y="43.8">R34</text>
<text x="182.7" y="45.4">VREF_CH0/2.6D</text>
<text x="236" y="45.7" transform="rotate(-90 236 45.7)">R42</text>
<text x="239.3" y="45.7" transform="rotate(-90 239.3 45.7)">82k/1%</text>
<text x="246.7" y="46.3">330pF</text>
<text x="246.7" y="42.8">C29</text>
<text x="53.5" y="51.7" transform="rotate(-90 53.5 51.7)">D3</text>
<text x="55.4" y="51.7" transform="rotate(-90 55.4 51.7)">CD214A-B160</text>
<text x="58.3" y="49.7">10uF/100V</text>
<text x="58.3" y="48">C41</text>
<text x="72.1" y="48.9">OUT_CH0/2.4D</text>
<text x="100.8" y="49.5">VCC</text>
<text x="167.2" y="51.5">220nF</text>
<text x="167.2" y="48">C35</text>
<text x="177.6" y="51.5">220nF</text>
<text x="177.6" y="48">C25</text>
<text x="235.3" y="51.7">GND</text>
<text x="243.9" y="51.7">GND</text>
<text x="21" y="58.6">GND</text>
<text x="27.6" y="59.1" transform="rotate(-90 27.6 59.1)">1uF</text>
<text x="31.1" y="59.3" transform="rotate(-90 31.1 59.3)">C30</text>
<text x="34.8" y="55.2" transform="rotate(-90 34.8 55.2)">+12V</text>
<text x="66.6" y="54.3" transform="rotate(-90 66.6 54.3)">L3</text>
<text x="69.9" y="54.3" transform="rotate(-90 69.9 54.3)">82uH</text>
<text x="87.5" y="59.3">R52</text>
<text x="104.3" y="56.4" transform="rotate(-90 104.3 56.4)">D7</text>
<text x="108.4" y="59.8" transform="rotate(-90 108.4 59.8)">BAS70-04</text>
<text x="164.4" y="56.9">GND</text>
<text x="174.8" y="56.9">GND</text>
<text x="40" y="60.4">I</text>
<text x="40.4" y="60.4">C3</text>
<text x="54.7" y="62.8">R18</text>
<text x="70.2" y="63.8">BSZ340N08NS3G</text>
<text x="70.2" y="60.4">Q1</text>
<text x="75.6" y="61.8">56nF</text>
<text x="75.6" y="60.1">C39</text>
<text x="87.5" y="60.9">200R</text>
<text x="92.5" y="65.4" transform="rotate(-90 92.5 65.4)">NC</text>
<text x="21" y="66.2">GATE_CH0/2.6A</text>
<text x="46.9" y="69">IRS44273L</text>
<text x="54.7" y="66.1">10R</text>
<text x="61.6" y="69.5">220k</text>
<text x="61.6" y="66.3">R20</text>
<text x="95.8" y="66.1" transform="rotate(-90 95.8 66.1)">R53</text>
<text x="159.9" y="69.5">100k</text>
<text x="160.5" y="66.3">R47</text>
<text x="167.2" y="70.5">C36</text>
<text x="170.3" y="69.5">100k</text>
<text x="170.8" y="66.3">R35</text>
<text x="177.6" y="70.5">C26</text>
<text x="182.7" y="67.9">OCP_REF_CH0/2.6D</text>
<text x="43.4" y="75.9">GND</text>
<text x="54.3" y="74.8">I_CH0/2.6D</text>
<text x="73.9" y="77.4">C21</text>
<text x="91.8" y="74.2">GND</text>
<text x="103.9" y="74.2">GND</text>
<text x="167.2" y="73.9">220nF</text>
<text x="177.6" y="73.9">220nF</text>
<text x="66.6" y="82.9" transform="rotate(-90 66.6 82.9)">0R200/1%</text>
<text x="69.9" y="78.1" transform="rotate(-90 69.9 78.1)">R22</text>
<text x="73.9" y="80.8">10nF</text>
<text x="164.4" y="79.4">GND</text>
<text x="174.8" y="79.4">GND</text>
<text x="65.9" y="84.6">GND</text>
<text x="65.9" y="103.6" transform="rotate(-90 65.9 103.6)">VDD</text>
<text x="110.2" y="104.2">ZCD_CH1/2.6B</text>
<text x="213.7" y="104.2">OUT_CH1/2.4D</text>
<text x="229.2" y="105.8">820k/1%</text>
<text x="229.2" y="102.6">R41</text>
<text x="250.2" y="104.2">ADC_CH1-/2.8C</text>
<text x="58.3" y="113.7">C31</text>
<text x="100.8" y="113.4">VCC</text>
<text x="236" y="113.1" transform="rotate(-90 236 113.1)">R45</text>
<text x="239.3" y="113.1" transform="rotate(-90 239.3 113.1)">82k/1%</text>
<text x="246.7" y="113.7">330pF</text>
<text x="246.7" y="110.2">C32</text>
<text x="53.5" y="117.4" transform="rotate(-90 53.5 117.4)">D6</text>
<text x="55.4" y="117.4" transform="rotate(-90 55.4 117.4)">CD214A-B160</text>
<text x="58.3" y="115.4">10uF/100V</text>
<text x="66.6" y="120" transform="rotate(-90 66.6 120)">L4</text>
<text x="69.9" y="120" transform="rotate(-90 69.9 120)">82uH</text>
<text x="72.1" y="114.5">OUT_CH1/2.4D</text>
<text x="159.9" y="117.9">100k</text>
<text x="160.5" y="114.7">R48</text>
<text x="167.2" y="118.9">C37</text>
<text x="170.3" y="117.9">100k</text>
<text x="170.8" y="114.7">R36</text>
<text x="177.6" y="118.9">C27</text>
<text x="182.7" y="116.3">OCP_REF_CH1/2.6C</text>
<text x="235.3" y="119.1">GND</text>
<text x="243.9" y="119.1">GND</text>
<text x="21" y="124.3">GND</text>
<text x="27.6" y="124.8" transform="rotate(-90 27.6 124.8)">1uF</text>
<text x="31.1" y="125" transform="rotate(-90 31.1 125)">C40</text>
<text x="34.8" y="120.9" transform="rotate(-90 34.8 120.9)">+12V</text>
<text x="75.6" y="125.8">C42</text>
<text x="87.5" y="125">R58</text>
<text x="104.3" y="122.1" transform="rotate(-90 104.3 122.1)">D10</text>
<text x="108.4" y="125.5" transform="rotate(-90 108.4 125.5)">BAS70-04</text>
<text x="167.2" y="122.3">220nF</text>
<text x="177.6" y="122.3">220nF</text>
<text x="21" y="131.8">GATE_CH1/2.6A</text>
<text x="40" y="126">IC4</text>
<text x="54.7" y="131.7">10R</text>
<text x="54.7" y="128.5">R29</text>
<text x="61.6" y="131.9">R31</text>
<text x="70.2" y="129.5">BSZ340N08NS3G</text>
<text x="70.2" y="126">Q2</text>
<text x="75.6" y="127.5">56nF</text>
<text x="87.5" y="126.6">200R</text>
<text x="92.5" y="131.1" transform="rotate(-90 92.5 131.1)">NC</text>
<text x="95.8" y="131.7" transform="rotate(-90 95.8 131.7)">R59</text>
<text x="164.4" y="127.8">GND</text>
<text x="174.8" y="127.8">GND</text>
<text x="46.9" y="134.7">IRS44273L</text>
<text x="61.6" y="135.2">220k</text>
<text x="160.5" y="137.1">R49</text>
<text x="170.8" y="137.1">R37</text>
<text x="43.4" y="141.6">GND</text>
<text x="54.3" y="142.2">I_CH1/2.8C</text>
<text x="91.8" y="139.9">GND</text>
<text x="103.9" y="139.9">GND</text>
<text x="159.9" y="140.4">100k</text>
<text x="167.2" y="141.3">C38</text>
<text x="170.3" y="140.4">100k</text>
<text x="177.6" y="141.3">C28</text>
<text x="69.9" y="145.5" transform="rotate(-90 69.9 145.5)">R33</text>
<text x="75.6" y="148.2">10nF</text>
<text x="75.6" y="144.8">C24</text>
<text x="167.2" y="144.8">220nF</text>
<text x="177.6" y="144.8">220nF</text>
<text x="218" y="146.8" transform="rotate(-90 218 146.8)">VDD</text>
<text x="224.1" y="147.5">R50</text>
<text x="65.9" y="152">GND</text>
<text x="66.6" y="150.3" transform="rotate(-90 66.6 150.3)">0R200/1%</text>
<text x="164.4" y="150.2">GND</text>
<text x="174.8" y="150.2">GND</text>
<text x="224.1" y="150.8">22k/1%</text>
<text x="241.5" y="155.2">C33</text>
<text x="230.8" y="158" transform="rotate(-90 230.8 158)">R51</text>
<text x="234.1" y="158" transform="rotate(-90 234.1 158)">2k/1%</text>
<text x="241.5" y="158.6">330pF</text>
<text x="230.1" y="164.1">GND</text>
<text x="238.7" y="164.1">GND</text>
</g>
<text font-size="1.9" fill="#800000" x="140.2" y="179.6">Legal Disclaimer</text>
<g font-size="1.8" fill="#808080">
<text x="143.4" y="45.4">DAC_CH0/2.6C</text>
<text x="139.1" y="67.9">OCP_DAC_CH0/2.6B</text>
<text x="139.1" y="116.2">OCP_DAC_CH1/2.7D</text>
<text x="143.4" y="138.7">DAC_CH1/2.7D</text>
<text x="182.7" y="138.7">VREF_CH1/2.8C</text>
<text x="244.9" y="149.1">V_IN/2.6D</text>
</g>
<g font-size="1.6" fill="#808080">
<text x="38.9" y="65.3">1</text>
<text x="38.9" y="61.9">5</text>
<text x="50.6" y="63.6">3*2</text>
<text x="44.9" y="68.3" transform="rotate(-90 44.9 68.3)">2</text>
<text x="38.9" y="131">1</text>
<text x="38.9" y="127.5">5</text>
<text x="50.6" y="129.3">3*2</text>
<text x="44.9" y="134" transform="rotate(-90 44.9 134)">2</text>
</g>
<g font-size="1.4" fill="#800000">
<text x="140.2" y="182.2">The information given in this document shall in no event be regarded as a guarantee of conditions or</text>
<text x="140.2" y="183.9">characteristics. With respect to any examples or hints given herein, any typical values stated herein and/or any</text>
<text x="140.2" y="185.7">information regarding the application of the device, Infineon Technologies hereby disclaims any and all warranties</text>
<text x="140.2" y="187.4">and liabilities of any kind, including without limitation, warranties of non-infringement of intellectual property rights</text>
<text x="140.2" y="189.1">of any third party.</text>
</g>
<g font-size="1.1" fill="#800000">
<text x="40.8" y="65.6">IN</text>
<text x="40.8" y="62.1">VCC</text>
<text x="47.8" y="63.8">OUT</text>
<text x="44.3" y="66.4">COM</text>
<text x="40.8" y="131.2">IN</text>
<text x="40.8" y="127.8">VCC</text>
<text x="47.8" y="129.5">OUT</text>
<text x="44.3" y="132.1">COM</text>
</g>
</svg>
